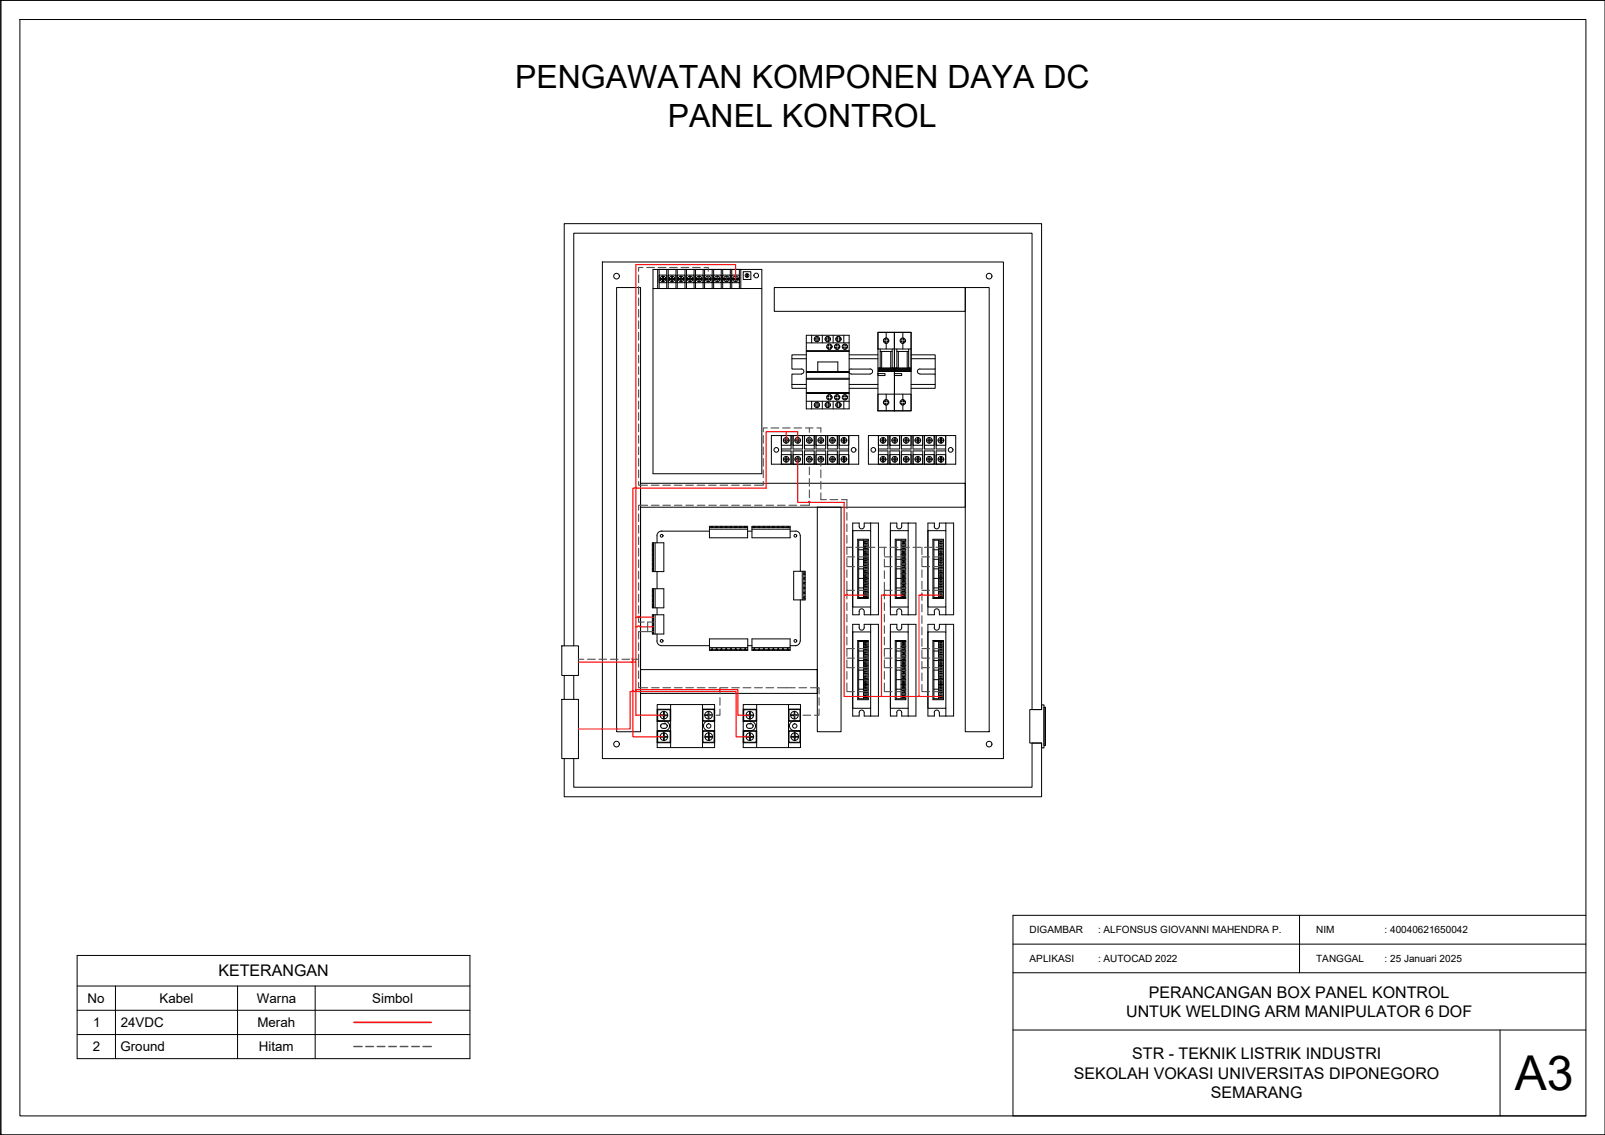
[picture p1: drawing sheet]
<svg xmlns="http://www.w3.org/2000/svg" width="420mm" height="297mm" viewBox="0 0 420 297" stroke-linecap="round" stroke-linejoin="round" font-family="sans-serif">
<!-- layer: 0 -->
<g fill="none" stroke="#000" stroke-width=".26">
<path d="M.2 .1h420v296.9h-420zM.2 .1v296.9M5.2 5.1h410v286.9h-410zM207.3 93.9h3.8M209.8 96.5a.66 .66 0 0 1 .6 .7 .66 .66 0 0 1-.6 .7M209.8 97.9h-2.5v3.7h3.8M211.1 92.9h-3.8v3.7h2.5M222.3 97.6l.5 .3M222.3 92.9h7.5M222.3 93.9h7.5M222.8 96.5l-.5 .3M222.8 96.6h5"/>
<path d="M222.8 97.9h5M227.8 96.5a.66 .66 0 0 1 .6 .7 .66 .66 0 0 1-.6 .7M238.5 92.9h6.3v3.7h-4M238.5 93.9h6.3M240.8 96.5a.66 .66 0 0 0-.6 .7 .66 .66 0 0 0 .6 .7M240.8 97.9h4v3.7h-6.3M244.8 96.6v1.3M201.9 114h22.9v7.5h-22.9zM204.6 114h2.5v2.5h-2.5zM204.6 119h2.5v2.5h-2.5zM204.6 118h2.5v3.5M204.6 114v7.5"/>
<path d="M205.1 115.1h.6M205.1 115.4h.6M205.7 114.5v1.5M205.7 119.5v1.5M206 114.5v1.5M206 119.5v1.5M206 115.1h.5M206 115.4h.5M207.1 114v3.5h-2.5M207.3 100.6h3.8M207.6 114h2.5v2.5h-2.5zM207.6 119h2.5v2.5h-2.5z"/>
<path d="M207.6 114v3.5h2.5v-3.5M208.1 115.1h.6M208.1 115.4h.6M208.7 114.5v1.5M208.7 119.5v1.5M209 115.1h.6M209 115.4h.6M209 114.5v1.5M209 119.5v1.5M210.6 114h2.5v2.5h-2.5zM210.6 119h2.5v2.5h-2.5zM210.6 114v3.5h2.5v-3.5"/>
<path d="M211.1 115.1h.7M211.1 115.4h.7M211.8 114.5v1.5M211.8 119.5v1.5M212 115.1h.6M212 115.4h.6M212 114.5v1.5M212 119.5v1.5M213.6 114h2.6v2.5h-2.6zM213.6 119h2.6v2.5h-2.6zM213.6 114v3.5h2.6v-3.5M214.2 115.1h.6"/>
<path d="M214.2 115.4h.6M214.8 114.5v1.5M214.8 119.5v1.5M215 115.1h.6M215 115.4h.6M215 114.5v1.5M215 119.5v1.5M216.7 114h2.5v2.5h-2.5zM216.7 119h2.5v2.5h-2.5zM216.7 114v3.5h2.5v-3.5M217.2 115.1h.6M217.2 115.4h.6"/>
<path d="M217.8 114.5v1.5M217.8 119.5v1.5M218.1 115.1h.6M218.1 115.4h.6M218.1 114.5v1.5M218.1 119.5v1.5M219.7 114h2.5v2.5h-2.5zM219.7 119h2.5v2.5h-2.5zM219.7 114v3.5h2.5M220.2 115.1h.6M220.2 115.4h.6M220.8 114.5v1.5"/>
<path d="M220.8 119.5v1.5M221.1 115.1h.6M221.1 115.4h.6M221.1 114.5v1.5M221.1 119.5v1.5M222.2 118h-2.5v3.5M222.2 114v7.5M222.3 100.6h7.5M222.3 101.6h7.5M227.3 114h22.9v7.5h-22.9zM230 114h2.5v2.5h-2.5zM230 119h2.5v2.5h-2.5z"/>
<path d="M230 118h2.5v3.5M230 114v7.5M230.5 115.1h.6M230.5 115.4h.6M231.1 114.5v1.5M231.1 119.5v1.5M231.3 115.1h.6M231.3 115.4h.6M231.3 114.5v1.5M231.3 119.5v1.5M232.5 114v3.5h-2.5M233 114h2.5v2.5h-2.5z"/>
<path d="M233 119h2.5v2.5h-2.5zM233 114v3.5h2.5v-3.5M233.5 115.1h.6M233.5 115.4h.6M234.1 114.5v1.5M234.1 119.5v1.5M234.4 115.1h.6M234.4 115.4h.6M234.4 114.5v1.5M234.4 119.5v1.5M236 114h2.5v2.5h-2.5zM236 119h2.5v2.5h-2.5z"/>
<path d="M236 114v3.5h2.5v-3.5M236.5 115.1h.6M236.5 115.4h.6M237.1 114.5v1.5M237.1 119.5v1.5M237.4 115.1h.6M237.4 115.4h.6M237.4 114.5v1.5M237.4 119.5v1.5M238.5 100.6h6.3M239 114h2.6v2.5h-2.6zM239 119h2.6v2.5h-2.6z"/>
<path d="M239 114v3.5h2.6v-3.5M239.5 115.1h.7M239.5 115.4h.7M240.2 114.5v1.5M240.2 119.5v1.5M240.4 115.1h.6M240.4 115.4h.6M240.4 114.5v1.5M240.4 119.5v1.5M242 114h2.6v2.5h-2.6zM242 119h2.6v2.5h-2.6zM242 114v3.5h2.6v-3.5"/>
<path d="M242.6 115.1h.6M242.6 115.4h.6M243.2 114.5v1.5M243.2 119.5v1.5M243.4 115.1h.7M243.4 115.4h.7M243.4 114.5v1.5M243.4 119.5v1.5M245.1 114h2.5v2.5h-2.5zM245.1 119h2.5v2.5h-2.5zM245.1 114v3.5h2.5M245.6 115.1h.6"/>
<path d="M245.6 115.4h.6M246.2 114.5v1.5M246.2 119.5v1.5M246.5 115.1h.6M246.5 115.4h.6M246.5 114.5v1.5M246.5 119.5v1.5M247.6 118h-2.5v3.5M247.6 114v7.5M167.7 132.7v42.5M173.2 139a1.29 1.29 0 0 0-1.2 1.2v1.9M173.2 139h12.5"/>
<path d="M185.7 137.7h10v3h-10zM185.7 138.1h10M185.7 138.5h10M186.1 137.7l.1 .4M186.3 138.1h.1M186.4 138.1h.1M186.6 137.7l-.1 .4M187.4 137.7v.4M187.5 138.1h.1M187.7 138.1h.1M187.8 137.7l-.1 .4M188.6 137.7l.1 .4"/>
<path d="M188.8 138.1h.1M189.1 137.7l-.1 .4M189.9 137.7v.4M190 138.1h.1M190.2 138.1h.1M190.3 137.7v.4M191.1 137.7l.1 .4M191.3 138.1h.1M191.6 137.7l-.1 .4M192.4 137.7v.4M192.5 138.1h.1M192.7 138.1h.1"/>
<path d="M192.8 137.7v.4M193.6 137.7l.1 .4M194.1 137.7l-.1 .4M194.9 137.7v.4M195 138.1h.1M195.2 138.1h.1M195.3 137.7v.4M195.7 139h1.2M196.9 138.1h9.9M196.9 137.7h9.9v3h-9.9zM196.9 138.5h9.9M197.2 137.7l.1 .4"/>
<path d="M197.4 138.1h.1M197.5 138.1h.1M197.7 137.7l-.1 .4M198.5 137.7v.4M198.6 138.1h.1M198.8 138.1h.1M198.9 137.7v.4M199.7 137.7l.1 .4M199.9 138.1h.1M200 138.1h.1M200.2 137.7v.4M201 137.7v.4"/>
<path d="M201.1 138.1h.1M201.4 137.7v.4M202.2 137.7l.1 .4M202.4 138.1h.1M202.5 138.1h.1M202.7 137.7l-.1 .4M203.5 137.7v.4M203.6 138.1h.1M203.9 137.7v.4M204.7 137.7l.1 .4M204.9 138.1h.1M205 138.1h.1"/>
<path d="M205.1 120.1h.6M205.1 120.3h.6M205.2 137.7l-.1 .4M206 120.1h.5M206 120.3h.5M206 137.7v.4M206.4 137.7v.4M206.8 139h1.5M207.6 121.5v-3.5h2.5v3.5M208.1 120.1h.6M208.1 120.3h.6M208.3 139a1.21 1.21 0 0 1 1.2 1.1"/>
<path d="M209 120.1h.6M209 120.3h.6M210.6 121.5v-3.5h2.5v3.5M211.1 120.1h.7M211.1 120.3h.7M212 120.1h.6M212 120.3h.6M213.6 121.5v-3.5h2.6v3.5M214.2 120.1h.6M214.2 120.3h.6M215 120.1h.6M215 120.3h.6"/>
<path d="M216.7 121.5v-3.5h2.5v3.5M217.2 120.1h.6M217.2 120.3h.6M218.1 120.1h.6M218.1 120.3h.6M220.2 120.1h.6M220.2 120.3h.6M221.1 120.1h.6M221.1 120.3h.6M230.5 120.1h.6M230.5 120.3h.6M231.3 120.1h.6"/>
<path d="M231.3 120.3h.6M233 121.5v-3.5h2.5v3.5M233.5 120.1h.6M233.5 120.3h.6M234.4 120.1h.6M234.4 120.3h.6M236 121.5v-3.5h2.5v3.5M236.5 120.1h.6M236.5 120.3h.6M237.4 120.1h.6M237.4 120.3h.6M239 121.5v-3.5h2.6v3.5"/>
<path d="M239.5 120.1h.7M239.5 120.3h.7M240.4 120.1h.6M240.4 120.3h.6M242 121.5v-3.5h2.6v3.5M242.6 120.1h.6M242.6 120.3h.6M243.4 120.1h.7M243.4 120.3h.7M245.6 120.1h.6M245.6 120.3h.6M246.5 120.1h.6"/>
<path d="M246.5 120.3h.6M170.8 142.5h.3M170.8 142.1h3v7.5h-3zM170.8 147.5h.3M170.8 143.7l.3 .1M170.8 145h.3M170.8 148.7l.3 .1M170.8 146.2l.3 .1M170.8 154.1h3v5h-3zM170.8 154.5h.3M170.8 155.7l.3 .1M170.8 157h.3"/>
<path d="M170.8 158.2l.3 .1M171.1 149h.1M171.1 148.9h.1M171.1 142.8h.1M171.1 142.6h.1M171.1 147.8h.1M171.1 147.6h.1M171.1 146.4h.1M171.1 146.5h.1M171.1 144h.1M171.1 143.9h.1M171.1 145.1h.1"/>
<path d="M171.1 145.3h.1M171.1 156h.1M171.1 155.9h.1M171.1 158.5h.1M171.1 158.4h.1M171.1 157.3h.1M171.1 146.6l-.3 .1M171.1 142.9h-.3M171.1 144.1l-.3 .1M171.1 147.9h-.3M171.1 145.4h-.3M171.1 142.1v7.5"/>
<path d="M171.1 154.1v5M171.1 149.1l-.3 .1M171.1 154.9h-.3M171.1 156.2h-.3M171.1 158.7h-.3M171.1 157.4h-.3M171.5 142.1v7.5M171.5 154.1v5M172 149.6v4.5M172 159.1v1.8M207.8 149.5h3v7.5h-3zM209.5 157v10.7a1.25 1.25 0 0 1-1.2 1.3"/>
<path d="M209.5 140.2v9.3M210 149.5v7.5M210.4 149.5v7.5M210.4 150.3l.4 .1M210.4 152.8l.4 .1M210.4 156.6h.4M210.4 154.1h.4M210.4 151.6h.4M210.4 155.3h.4M210.4 153.8v.2M210.4 150.1v.1M210.4 151.3v.2"/>
<path d="M210.4 152.6v.1M210.4 155.1v.1M210.4 156.3v.1M210.8 151.2h-.4M210.8 153.7h-.4M210.8 154.9l-.4 .1M210.8 152.4l-.4 .1M210.8 156.2h-.4M210.8 149.9l-.4 .1M147.1 169h4.3v7.8h-4.3zM170.8 160.9h3v5h-3zM170.8 165.1h.3"/>
<path d="M170.8 162.5l.3 .1M170.8 161.3l.3 .1M170.8 163.8l.3 .1M171.1 161.6h.1M171.1 161.5h.1M171.1 165.3h.1M171.1 165.2h.1M171.1 164.1h.1M171.1 164h.1M171.1 162.7h.1M171.1 162.8h.1M171.1 160.9v5"/>
<path d="M171.1 164.2l-.3 .1M171.1 161.7l-.3 .1M171.1 165.5h-.3M171.1 163h-.3M171.5 160.9v5M172 165.9v1.8a1.25 1.25 0 0 0 1.2 1.3h12.5M185.7 167.2h10v3h-10zM185.7 169.9h10M185.7 169.5h10M186.2 169.9l-.1 .3M186.4 169.9h.1M186.5 169.9l.1 .3"/>
<path d="M187.4 169.9v.3M187.5 169.9h.1M187.7 169.9h.1M187.8 169.9v.3M188.7 169.9l-.1 .3M188.8 169.9h.1M188.9 169.9h.1M189 169.9l.1 .3M189.9 169.9v.3M190 169.9h.1M190.2 169.9h.1M190.3 169.9v.3"/>
<path d="M191.2 169.9l-.1 .3M191.3 169.9h.1M191.4 169.9h.1M191.5 169.9l.1 .3M192.4 169.9v.3M192.5 169.9h.1M192.7 169.9h.1M192.8 169.9v.3M193.7 169.9l-.1 .3M193.8 169.9h.1M193.9 169.9h.1M194 169.9l.1 .3"/>
<path d="M194.9 169.9v.3M195 169.9h.1M195.2 169.9h.1M195.3 169.9v.3M195.7 169h1.2M196.9 169.9h9.9M196.9 169.5h9.9M196.9 167.2h9.9v3h-9.9zM197.3 169.9l-.1 .3M197.4 169.9h.1M197.5 169.9h.1M197.7 169.9v.3"/>
<path d="M198.5 169.9v.3M198.8 169.9h.1M198.9 169.9v.3M199.8 169.9l-.1 .3M199.9 169.9h.1M200 169.9h.1M200.2 169.9v.3M201 169.9v.3M201.2 169.9h.1M201.3 169.9h.1M201.4 169.9v.3M202.3 169.9l-.1 .3"/>
<path d="M202.4 169.9h.1M202.5 169.9h.1M202.6 169.9l.1 .3M203.5 169.9v.3M203.7 169.9h.1M203.8 169.9h.1M203.9 169.9l.1 .3M204.8 169.9l-.1 .3M204.9 169.9h.1M205 169.9h.1M205.1 169.9l.1 .3M206 169.9v.3"/>
<path d="M206.2 169.9h.1M206.3 169.9h.1M206.4 169.9l.1 .3M206.8 169h1.6M147.1 183h4.3v15.5h-4.3zM269.6 185.7h3.1v-1.2h.6v11.2h-.6v-1.2h-3.1zM270.2 185.7h2.5M270.2 194.5h2.5M273.3 185.1h.4v10h-.4zM340.2 239.6v15M415.2 239.6h-150v52.4h150M20.2 250h102.8v27.1h-102.8z"/>
<path d="M20.2 258h102.8M30.2 258v19.1M62.2 258v19.1M82.5 258v19.1M265.2 247.1h150M265.2 254.6h150M20.2 264.4h102.8M20.2 270.7h102.8M265.2 269.6h150M392.7 269.6v22.4M.2 297h.1M.2 297h420"/>
<circle cx="161.4" cy="72.3" r=".74"/>
<circle cx="258.9" cy="72.3" r=".74"/>
<circle cx="203.2" cy="117.7" r=".61"/>
<circle cx="205.8" cy="115.2" r=".74"/>
<circle cx="208.8" cy="115.2" r=".74"/>
<circle cx="211.9" cy="115.2" r=".74"/>
<circle cx="214.9" cy="115.2" r=".74"/>
<circle cx="217.9" cy="115.2" r=".74"/>
<circle cx="220.9" cy="115.2" r=".74"/>
<circle cx="223.5" cy="117.7" r=".61"/>
<circle cx="228.6" cy="117.7" r=".61"/>
<circle cx="231.2" cy="115.2" r=".74"/>
<circle cx="234.2" cy="115.2" r=".74"/>
<circle cx="237.2" cy="115.2" r=".74"/>
<circle cx="240.3" cy="115.2" r=".74"/>
<circle cx="243.3" cy="115.2" r=".74"/>
<circle cx="246.3" cy="115.2" r=".74"/>
<circle cx="248.9" cy="117.7" r=".61"/>
<circle cx="205.8" cy="120.2" r=".74"/>
<circle cx="208.8" cy="120.2" r=".74"/>
<circle cx="211.9" cy="120.2" r=".74"/>
<circle cx="214.9" cy="120.2" r=".74"/>
<circle cx="217.9" cy="120.2" r=".74"/>
<circle cx="220.9" cy="120.2" r=".74"/>
<circle cx="231.2" cy="120.2" r=".74"/>
<circle cx="234.2" cy="120.2" r=".74"/>
<circle cx="237.2" cy="120.2" r=".74"/>
<circle cx="240.3" cy="120.2" r=".74"/>
<circle cx="243.3" cy="120.2" r=".74"/>
<circle cx="246.3" cy="120.2" r=".74"/>
<circle cx="173.2" cy="140.2" r=".36"/>
<circle cx="208.2" cy="140.2" r=".36"/>
<circle cx="173.2" cy="167.7" r=".36"/>
<circle cx="208.2" cy="167.7" r=".36"/>
<circle cx="161.4" cy="194.7" r=".74"/>
<circle cx="258.9" cy="194.7" r=".74"/>
</g>
<!-- layer: 24V -->
<path d="M92.6 267.6h20.3" fill="none" stroke="#f00" stroke-width=".38"/>
<!-- layer: Negatif -->
<path d="M92.6 273.9h2.2M95.8 273.9h1.9M98.8 273.9h2M101.8 273.9h2M104.8 273.9h2M107.8 273.9h2M110.7 273.9h2.2" fill="none" stroke="#545454" stroke-width=".38"/>
<!-- layer: MCB -->
<g fill="none" stroke="#000" stroke-width=".26">
<path d="M229.8 87h4.3v4.3h-4.3zM229.8 97.8h1.9v.5h-1.9zM229.8 87h8.7v20.5h-8.7zM229.8 97.2h8.7M229.8 96.3h8.7M230 96.8h4M230 96.6h4M230 96.9h4M230.1 97.1h3.8M230.1 96.5h3.8M230.4 96.3a.49 .49 0 0 0-.5 .4 .49 .49 0 0 0 .5 .5M230.4 91.3v5"/>
<path d="M230.4 92h3.2M230.8 92v4.3M231.3 89.4h.5v.5M231.8 88.5v.5h-.5M232 87v1.5M232 89.9v1.4M232.2 88.5v.5h.5M232.7 89.4h-.5v.5M233.2 92v4.3M233.5 96.3a.49 .49 0 0 1 .5 .4 .49 .49 0 0 1-.5 .5M233.6 91.3v5M234.1 87h4.4v4.3h-4.4z"/>
<path d="M234.1 97.8h2v.5h-2zM234.1 87v20.5M234.3 96.8h4M234.4 96.6h3.9M234.4 96.9h3.9M234.4 97.1h3.9M234.4 96.5h3.9M234.8 91.3v5a.49 .49 0 0 0-.5 .4 .49 .49 0 0 0 .5 .5M234.8 92h3.1M235.2 92v4.3M235.7 89.4h.4v.5M236.1 88.5v.5h-.4"/>
<path d="M236.3 87v1.5M236.3 89.9v1.4M236.5 88.5v.5h.5M237 89.4h-.5v.5M237.5 92v4.3M237.8 96.3a.49 .49 0 0 1 .5 .4 .49 .49 0 0 1-.5 .5M237.9 91.3v5M229.8 103.2h4.3v4.3h-4.3zM231.3 105.5h.5v.5M231.8 104.6v.5h-.5M232 103.2v1.4M232 106v1.5"/>
<path d="M232.2 104.6v.5h.5M232.7 105.5h-.5v.5M234.1 103.2h4.4v4.3h-4.4zM235.7 105.5h.4v.5M236.1 104.6v.5h-.4M236.3 103.2v1.4M236.3 106v1.5M236.5 104.6v.5h.5M237 105.5h-.5v.5"/>
<circle cx="232" cy="89.2" r=".7"/>
<circle cx="236.3" cy="89.2" r=".7"/>
<circle cx="232" cy="105.3" r=".7"/>
<circle cx="236.3" cy="105.3" r=".7"/>
</g>
<!-- layer: TB6600 -->
<g fill="none" stroke="#000" stroke-width=".26">
<path d="M223.2 138.9h4.7v20h-4.7zM223.2 136.9h1.7v.9a.66 .66 0 0 0 .7 .6 .66 .66 0 0 0 .6-.6v-.9h3.8v24h-3.8v-.9a.66 .66 0 0 0-.6-.7 .66 .66 0 0 0-.7 .7v.9h-1.7zM227.9 136.9v2M233.1 138.9h4.6v20h-4.6zM233.1 136.9h1.7v.9a.64 .64 0 0 0 .6 .6 .64 .64 0 0 0 .7-.6v-.9h3.7v24h-3.7v-.9a.66 .66 0 0 0-.7-.7 .66 .66 0 0 0-.7 .7l.1 .9h-1.7zM237.7 136.9v2M242.9 138.9h4.7v20h-4.7zM244.6 137.8a.66 .66 0 0 0 .6 .6 .66 .66 0 0 0 .7-.6M244.6 137.8v-.9h-1.7v24h1.7v-.9M245.9 137.8v-.9h3.7v24h-3.7v-.9M247.6 136.9v2M224.5 141.1h2.8v15.5h-2.8z"/>
<path d="M224.8 143.9h2.5M224.8 146.4h2.5M224.8 148.9h2.5M224.8 151.4h2.5M224.8 153.9h2.5M226.1 142.6h1.2M226.1 145.1h1.2M226.1 147.6h1.2M226.1 150.1h1.2M226.1 152.6h1.2M226.1 155.1h1.2M226.1 141.4v15"/>
<path d="M226.4 147.9h.6v.7h-.6zM226.4 141.7h.6v.6h-.6zM226.4 142.9h.6v.7h-.6zM226.4 144.2h.6v.6h-.6zM226.4 145.4h.6v.7h-.6zM226.4 146.7h.6v.6h-.6zM226.4 149.2h.6v.6h-.6zM226.4 150.4h.6v.7h-.6zM226.4 151.7h.6v.6h-.6zM226.4 152.9h.6v.7h-.6zM226.4 154.2h.6v.6h-.6zM226.4 155.4h.6v.7h-.6z"/>
<path d="M226.4 141.8h.3v.5M226.4 143h.3v.5h-.3M226.4 145.5h.3v.5h-.3M226.4 148h.3v.5h-.3M226.4 149.3h.3v.5h-.3M226.4 150.5h.3v.5h-.3M226.4 151.8h.3v.5M226.4 153h.3v.5h-.3M226.4 154.2h.3v.6h-.3M226.4 155.5h.3v.5h-.3M226.7 144.3v.5h-.3M226.7 146.8v.5h-.3"/>
<path d="M227.3 141.4h-2.5v15h2.5M227.9 158.9v2M234.4 141.1h2.7v15.5h-2.7zM234.6 143.9h2.5M234.6 146.4h2.5M234.6 148.9h2.5M234.6 151.4h2.5M234.6 153.9h2.5M235.9 142.6h1.2M235.9 145.1h1.2M235.9 147.6h1.2M235.9 150.1h1.2"/>
<path d="M235.9 152.6h1.2M235.9 155.1h1.2M235.9 141.4v15M236.2 147.9h.6v.7h-.6zM236.2 146.8l.6-.1v.6h-.6zM236.2 145.4h.6v.7h-.6zM236.2 144.3l.6-.1v.6h-.6zM236.2 142.9h.6v.7h-.6zM236.2 141.7h.6v.6h-.6zM236.2 141.8h.3v.5M236.2 143h.3v.5h-.3M236.2 145.5h.3v.5h-.3"/>
<path d="M236.2 148h.3v.5h-.3M236.2 155.4h.6v.7h-.6zM236.2 154.2h.6v.6h-.6zM236.2 152.9h.6v.7h-.6zM236.2 151.7h.6v.6h-.6zM236.2 150.4h.6v.7h-.6zM236.2 149.2h.6v.6h-.6zM236.2 149.3h.3v.5h-.3M236.2 150.5h.3v.5h-.3M236.2 151.8h.3v.5M236.2 153h.3v.5h-.3M236.2 154.2h.3v.6h-.3"/>
<path d="M236.2 155.5h.3v.5h-.3M236.5 144.3v.5h-.3M236.5 146.8v.5h-.3M237.1 141.4h-2.5v15h2.5M237.7 158.9v2M244.2 141.1h2.8v15.5h-2.8zM244.5 143.9h2.5M244.5 146.4h2.5M244.5 148.9h2.5M244.5 151.4h2.5M244.5 153.9h2.5M244.6 160a.66 .66 0 0 1 .6-.7 .66 .66 0 0 1 .7 .7"/>
<path d="M245.7 142.6h1.3M245.7 145.1h1.3M245.7 147.6h1.3M245.7 150.1h1.3M245.7 152.6h1.3M245.7 155.1h1.3M245.7 141.4v15M246 147.9h.6v.7h-.6zM246 146.8l.6-.1v.6h-.6zM246 145.4h.6v.7h-.6zM246 144.3l.6-.1v.6h-.6zM246 142.9h.6v.7h-.6z"/>
<path d="M246 141.7h.6v.6h-.6zM246 141.8h.3v.5M246 143h.3v.5h-.3M246 145.5h.3v.5h-.3M246 148h.3v.5h-.3M246 155.4h.6v.7h-.6zM246 154.2h.6v.6h-.6zM246 152.9h.6v.7h-.6zM246 151.7h.6v.6h-.6zM246 150.4h.6v.7h-.6zM246 149.2h.6v.6h-.6zM246 149.3h.3v.5h-.3"/>
<path d="M246 150.5h.3v.5h-.3M246 151.8h.3v.5M246 153h.3v.5h-.3M246 154.2h.3v.6h-.3M246 155.5h.3v.5h-.3M246.3 144.3v.5h-.3M246.3 146.8v.5h-.3M247 141.4h-2.5v15h2.5M247.6 158.9v2M223.2 165.4h4.7v20h-4.7zM224.5 167.6h2.8v15.5h-2.8zM224.8 170.4h2.5"/>
<path d="M224.8 172.9h2.5M224.8 175.4h2.5M224.8 177.9h2.5M226.1 167.9v15M226.1 169.1h1.2M226.1 171.6h1.2M226.1 174.1h1.2M226.1 176.6h1.2M226.1 179.1h1.2M226.4 168.2h.6v.6h-.6zM226.4 169.4h.6v.7h-.6zM226.4 170.7h.6v.6h-.6z"/>
<path d="M226.4 171.9h.6v.7h-.6zM226.4 173.2h.6v.6h-.6zM226.4 174.4h.6v.7h-.6zM226.4 175.7h.6v.6h-.6zM226.4 176.9h.6v.7h-.6zM226.4 178.2h.6v.6h-.6zM226.4 179.4h.6v.7h-.6zM226.4 168.3h.3v.5M226.4 169.5h.3v.5h-.3M226.4 170.8h.3v.5h-.3M226.4 172h.3v.5h-.3M226.4 174.5h.3v.5h-.3"/>
<path d="M226.4 175.8h.3v.5h-.3M226.4 177h.3v.5h-.3M226.4 178.3h.3v.5h-.3M226.4 179.5h.3v.5h-.3M226.7 173.3v.5h-.3M227.3 167.9h-2.5v15h2.5M227.9 163.4v2M233.1 165.4h4.6v20h-4.6zM234.4 167.6h2.7v15.5h-2.7zM234.6 170.4h2.5M234.6 172.9h2.5M234.6 175.4h2.5"/>
<path d="M234.6 177.9h2.5M235.9 167.9v15M235.9 169.1h1.2M235.9 171.6h1.2M235.9 174.1h1.2M235.9 176.6h1.2M235.9 179.1h1.2M236.2 168.2h.6v.6h-.6zM236.2 169.4h.6v.7h-.6zM236.2 170.7h.6v.6h-.6zM236.2 171.9h.6v.7h-.6zM236.2 173.2h.6v.6h-.6z"/>
<path d="M236.2 174.4h.6v.7h-.6zM236.2 175.7h.6v.6h-.6zM236.2 176.9h.6v.7h-.6zM236.2 178.2h.6v.6h-.6zM236.2 179.4h.6v.7h-.6zM236.2 168.3h.3v.5M236.2 169.5h.3v.5h-.3M236.2 170.8h.3v.5h-.3M236.2 172h.3v.5h-.3M236.2 174.5h.3v.5h-.3M236.2 175.8h.3v.5h-.3M236.2 177h.3v.5h-.3"/>
<path d="M236.2 178.3h.3v.5h-.3M236.2 179.5h.3v.5h-.3M236.5 173.3v.5h-.3M237.1 167.9h-2.5v15h2.5M237.7 163.4v2M242.9 165.4h4.7v20h-4.7zM244.2 167.6h2.8v15.5h-2.8zM244.5 170.4h2.5M244.5 172.9h2.5M244.5 175.4h2.5M244.5 177.9h2.5M244.6 164.3a.66 .66 0 0 0 .6 .6 .66 .66 0 0 0 .7-.6"/>
<path d="M244.6 164.3v-.9h-1.7v24h1.7v-.9M245.7 167.9v15M245.7 169.1h1.3M245.7 171.6h1.3M245.7 174.1h1.3M245.7 176.6h1.3M245.7 179.1h1.3M245.9 164.3v-.9h3.7v24h-3.7v-.9M246 168.2h.6v.6h-.6zM246 169.4h.6v.7h-.6zM246 170.7h.6v.6h-.6zM246 171.9h.6v.7h-.6z"/>
<path d="M246 173.2h.6v.6h-.6zM246 174.4h.6v.7h-.6zM246 175.7h.6v.6h-.6zM246 176.9h.6v.7h-.6zM246 178.2h.6v.6h-.6zM246 179.4h.6v.7h-.6zM246 168.3h.3v.5M246 169.5h.3v.5h-.3M246 170.8h.3v.5h-.3M246 172h.3v.5h-.3M246 174.5h.3v.5h-.3M246 175.8h.3v.5h-.3"/>
<path d="M246 177h.3v.5h-.3M246 178.3h.3v.5h-.3M246 179.5h.3v.5h-.3M246.3 173.3v.5h-.3M247 167.9h-2.5v15h2.5M247.6 163.4v2M224.8 180.4h2.5M224.9 186.5a.66 .66 0 0 1 .7-.7 .66 .66 0 0 1 .6 .7M224.9 186.5v.9h-1.7v-24h1.7v.9a.66 .66 0 0 0 .7 .6 .66 .66 0 0 0 .6-.6v-.9h3.8v24h-3.8v-.9M226.1 181.6h1.2M226.4 180.7h.6v.6h-.6zM226.4 181.9h.6v.7h-.6z"/>
<path d="M226.4 180.7h.3v.6M226.4 182h.3v.5h-.3M227.9 185.4v2M234.6 180.4h2.5M234.7 186.5a.66 .66 0 0 1 .7-.7 .66 .66 0 0 1 .7 .7M234.8 186.5v.9h-1.7v-24h1.7l-.1 .9a.66 .66 0 0 0 .7 .6 .66 .66 0 0 0 .7-.6v-.9h3.7v24h-3.7v-.9M235.9 181.6h1.2M236.2 180.7h.6v.6h-.6zM236.2 181.9h.6v.7h-.6zM236.2 180.7h.3v.6M236.2 182h.3v.5h-.3M237.7 185.4v2"/>
<path d="M244.5 180.4h2.5M244.6 186.5a.66 .66 0 0 1 .6-.7 .66 .66 0 0 1 .7 .7M245.7 181.6h1.3M246 180.7h.6v.6h-.6zM246 181.9h.6v.7h-.6zM246 180.7h.3v.6M246 182h.3v.5h-.3M247.6 185.4v2"/>
</g>
<!-- layer: PSU -->
<g fill="none" stroke="#000" stroke-width=".26">
<path d="M170.9 70.5h28.5v53.5h-28.5zM170.9 75.5h28.5M172.2 70.5v5M172.6 72h1.9v2h-1.9zM172.6 70.5v5M172.8 73.1h.6v.6M173.4 72.2v.7h-.6M173.7 72.2v.7h.6M174.3 73.1h-.6v.6M174.5 70.5v5M174.9 72h2.1v2h-2.1zM174.9 70.5v5"/>
<path d="M175.2 73.1h.6v.6M175.8 72.2v.7h-.6M176.1 72.2v.7h.6M176.7 73.1h-.6v.6M177 70.5v5M177.3 72h2v2h-2zM177.3 70.5v5M177.6 73.1h.6v.6M178.2 72.2v.7h-.6M178.4 72.2v.7h.7M179.1 73.1h-.7v.6M179.3 70.5v5"/>
<path d="M179.7 72h2v2h-2zM179.7 70.5v5M180 73.1h.6v.6M180.6 72.2v.7h-.6M180.8 72.2v.7h.6M181.4 73.1h-.6v.6M181.7 70.5v5M182.1 72h2v2h-2zM182.1 70.5v5M182.3 73.1h.6v.6M182.9 72.2v.7h-.6M183.2 72.2v.7h.6"/>
<path d="M183.8 73.1h-.6v.6M184.1 70.5v5M184.4 72h2v2h-2zM184.4 70.5v5M184.7 73.1h.6v.6M185.3 72.2v.7h-.6M185.5 72.2v.7h.7M186.2 73.1h-.7v.6M186.4 70.5v5M186.8 72h2v2h-2zM186.8 70.5v5M187.1 73.1h.6v.6"/>
<path d="M187.7 72.2v.7h-.6M187.9 72.2v.7h.7M188.6 73.1h-.7v.6M188.8 70.5v5M189.2 72h2v2h-2zM189.2 70.5v5M189.4 73.1h.7v.6M190.1 72.2v.7h-.7M190.3 72.2v.7h.6M190.9 73.1h-.6v.6M191.2 70.5v5M191.6 72h1.9v2h-1.9z"/>
<path d="M191.6 70.5v5M191.8 73.1h.6v.6M192.4 72.2v.7h-.6M192.7 72.2v.7h.6M193.3 73.1h-.6v.6M193.5 70.5v5M193.9 70.5v5M194.6 71.1h2v2h-2zM195.4 71.6l-.3 .5 .3 .5M195.5 71.7v.9M195.7 71.6l.3 .5-.3 .5v-.9"/>
<circle cx="173.5" cy="73" r=".74"/>
<circle cx="175.9" cy="73" r=".74"/>
<circle cx="178.3" cy="73" r=".74"/>
<circle cx="180.7" cy="73" r=".74"/>
<circle cx="183" cy="73" r=".74"/>
<circle cx="185.4" cy="73" r=".74"/>
<circle cx="187.8" cy="73" r=".74"/>
<circle cx="190.2" cy="73" r=".74"/>
<circle cx="192.6" cy="73" r=".74"/>
<circle cx="198" cy="72.1" r=".61"/>
</g>
<!-- layer: Kontaktor -->
<g fill="none" stroke="#000" stroke-width=".26">
<path d="M211.1 87.7h11.2v19.3h-11.2zM211.1 89.7h11.2M211.1 91.8h11.2M211.1 92h11.2M211.1 99.3h11.2M211.1 99h11.2M211.1 97.2h11.2M211.1 97.5h11.2M211.1 97.4h11.2M212.5 87.7v2M213.2 88.9h.5v.5M213.7 88.1v.4h-.5"/>
<path d="M214.1 97.2v-2.5h5.2v2.5M214.1 88.1v.4h.4M214.5 88.9h-.4v.5M215.3 87.7v2M216 88.9h.5v.5M216.5 91h.4v.4M216.5 88.1v.4h-.5M216.9 88.1v.4h.4M216.9 90.1v.4h-.4M217.3 88.9h-.4v.5M217.3 90.1v.4h.5M217.8 91h-.5v.4"/>
<path d="M218.1 87.7v2M218.5 91h.4v.4M218.8 88.9h.5v.5M218.9 90.1v.4h-.4M219.3 88.1v.4h-.5M219.4 90.1v.4h.4M219.7 88.1v.4h.5M219.8 91h-.4v.4M220.2 88.9h-.5v.5M220.5 91h.5v.4M220.9 87.7v2M221 90.1v.4h-.5"/>
<path d="M221.4 90.1v.4h.5M221.9 91h-.5v.4M211.1 105h11.2M211.1 103h11.2M211.1 102.7h11.2M212.5 105v2M213.2 106.2h.5v.5M213.7 105.3v.5h-.5M214.1 105.3v.5h.4M214.5 106.2h-.4v.5M215.3 105v2M216 106.2h.5v.5"/>
<path d="M216.5 104.2h.4v.5M216.5 105.3v.5h-.5M216.9 105.3v.5h.4M216.9 103.3v.5h-.4M217.3 106.2h-.4v.5M217.3 103.3v.5h.5M217.8 104.2h-.5v.5M218.1 105v2M218.5 104.2h.4v.5M218.8 106.2h.5v.5M218.9 103.3v.5h-.4M219.3 105.3v.5h-.5"/>
<path d="M219.4 103.3v.5h.4M219.7 105.3v.5h.5M219.8 104.2h-.4v.5M220.2 106.2h-.5v.5M220.5 104.2h.5v.5M220.9 105v2M221 103.3v.5h-.5M221.4 103.3v.5h.5M221.9 104.2h-.5v.5"/>
<circle cx="213.8" cy="88.7" r=".7"/>
<circle cx="216.7" cy="88.7" r=".7"/>
<circle cx="217.1" cy="90.7" r=".7"/>
<circle cx="219.1" cy="90.7" r=".7"/>
<circle cx="219.5" cy="88.7" r=".7"/>
<circle cx="221.2" cy="90.7" r=".7"/>
<circle cx="213.8" cy="106" r=".7"/>
<circle cx="216.7" cy="106" r=".7"/>
<circle cx="217.1" cy="104" r=".7"/>
<circle cx="219.1" cy="104" r=".7"/>
<circle cx="219.5" cy="106" r=".7"/>
<circle cx="221.2" cy="104" r=".7"/>
</g>
<!-- layer: Box Panel -->
<path d="M157.7 68.6h105v129.9h-105zM147.7 169v-110.5h125v127.2M147.7 176.8v6.2M150.2 169v-108h120v124.7M150.2 176.8v6.2M270.2 194.5v11.5h-120v-7.5M272.7 194.5v14h-125v-10" fill="none" stroke="#000" stroke-width=".26"/>
<!-- layer: Cable Duct -->
<path d="M161.4 75.3h6.3v116.2h-6.3zM202.7 75.3h50v6.2h-50zM252.7 75.3h6.3v116.2h-6.3zM167.7 126.5h85v6.2h-85zM214 132.7h6.2v58.8h-6.2zM167.7 175.2h46.3v6.3h-46.3z" fill="none" stroke="#000" stroke-width=".26"/>
<!-- layer: SSR DC -->
<g fill="none" stroke="#000" stroke-width=".26">
<path d="M172 184.4h15.1v11.3h-15.1zM172 188.8h2.1a1.25 1.25 0 0 1 1.2 1.2 1.25 1.25 0 0 1-1.2 1.2h-2.1M172 185.6h3.6v3.2h-3.6zM172 191.2h3.6v3.2h-3.6zM172.2 185.7h3.2v2.9h-3.2zM172.2 191.4h3.2v2.9h-3.2zM172.8 192.9h.9v.9M172.8 187.3h.9v.9M173 190h.1M173.1 189.6l1-.2a.59 .59 0 0 1 .6 .6 .59 .59 0 0 1-.6 .6l-1-.2-.2-.4zM173.7 191.8v.9h-.9M173.7 186.2v.9h-.9"/>
<path d="M173.9 191.8v.9h.9M173.9 186.2v.9h.9M174.1 189.4h.1M174.7 190h.1M174.8 192.9h-.9v.9M174.8 187.3h-.9v.9M175.3 190h.1M175.6 184.4v11.3M183.9 191.2h3.2v3.2h-3.2zM183.9 185.6h3.2v3.2h-3.2zM183.9 184.4v11.3M184 191.4h2.9v2.9h-2.9z"/>
<path d="M184 185.7h2.9v2.9h-2.9zM184.2 190a1.25 1.25 0 0 0 1.2 1.2h1.7M184.2 190h.1M184.5 187.3h.9v.9M184.6 192.9h.9v.9M185.4 186.2v.9h-.9M185.4 188.7a1.25 1.25 0 0 0-1.2 1.3M185.4 188.8h1.7M185.5 191.8v.9h-.9M185.6 186.2v.9h.9M185.7 191.8v.9h.9M186.5 187.3h-.9v.9"/>
<path d="M186.6 192.9h-.9v.9M194.6 184.4h15v11.3h-15zM194.6 188.8h1.9a1.25 1.25 0 0 1 1.3 1.2 1.25 1.25 0 0 1-1.3 1.2h-1.9M194.6 185.6h3.5v3.2h-3.5zM194.6 191.2h3.5v3.2h-3.5zM194.7 185.7h3.3v2.9h-3.3zM194.7 191.4h3.3v2.9h-3.3zM195.3 192.9h.9v.9M195.3 187.3h.9v.9M195.5 190h.1M196 189.4a.61 .61 0 0 0-.6 .6 .61 .61 0 0 0 .6 .6M196 189.4h.6"/>
<path d="M196.2 191.8v.9h-.9M196.2 186.2v.9h-.9M196.4 191.8v.9h.9M196.4 186.2v.9h.9M196.5 189.4a.61 .61 0 0 1 .6 .6 .61 .61 0 0 1-.6 .6h-.5M196.6 189.4h.1M197.1 190h.1M197.3 192.9h-.9v.9M197.3 187.3h-.9v.9M197.8 190h.1M198.1 184.4v11.3M206.4 191.2h3.2v3.2h-3.2z"/>
<path d="M206.4 185.6h3.2v3.2h-3.2zM206.4 184.4v11.3M206.5 191.4h2.9v2.9h-2.9zM206.5 185.7h2.9v2.9h-2.9zM206.7 190h.1M206.7 190a1.25 1.25 0 0 0 1.2 1.2h1.7M207 187.3h.9v.9M207.1 192.9h.8v.9M207.9 186.2v.9h-.9M207.9 188.7a1.25 1.25 0 0 0-1.2 1.3M207.9 188.8h1.7M207.9 191.8v.9h-.8"/>
<path d="M208.1 186.2v.9h.9M208.2 191.8v.9h.8M209 187.3h-.9v.9M209 192.9h-.8v.9"/>
<circle cx="173.8" cy="192.8" r=".99"/>
<circle cx="173.8" cy="187.2" r=".99"/>
<circle cx="185.5" cy="187.2" r=".99"/>
<circle cx="185.5" cy="192.8" r=".99"/>
<circle cx="185.5" cy="190" r=".57"/>
<circle cx="196.3" cy="192.8" r=".99"/>
<circle cx="196.3" cy="187.2" r=".99"/>
<circle cx="208" cy="187.2" r=".99"/>
<circle cx="208" cy="192.8" r=".99"/>
<circle cx="208" cy="190" r=".57"/>
</g>
<!-- layer: Negatif -->
<g fill="none" stroke="#545454" stroke-width=".3">
<path d="M167.2 72v2M167.2 75v2M167.2 78v2M168.3 70h-1.1v1M169.3 70h2M172.3 70h2M175.3 70h2M178.3 70h2M181.3 70h2M184.3 70h1.1v1M185.4 72v1M167.2 81v2"/>
<path d="M167.2 84v2M167.2 87v2M167.2 90v2M167.2 93v2M167.2 96v2M167.2 99v2M167.2 102v2M167.2 105v2M167.2 108v2M167.2 111v2M167.2 114v2M167.2 117v2"/>
<path d="M199.8 114v2M199.8 117v2M200.9 112h-1.1v1M201.8 112h2.1M204.9 112h1.9M207.9 112h1.9M210.9 112h2M211.9 112v1.1M211.9 114.1v1.2M213.9 112h1v1.1M214.9 114.1v1.2M167.2 126v1h2.3"/>
<path d="M167.2 120v2M167.2 123v2M167.2 134.5v2M167.2 137.5v2M169.5 132.2h-2.3v1.3M170.5 127h2M170.5 132.2h2.1M173.5 127h2M173.5 132.2h2M176.5 127h2M176.5 132.2h2M179.5 127h2"/>
<path d="M179.5 132.2h2M182.5 127h2M182.5 132.2h2M185.5 127h2M185.5 132.2h2M188.5 127h2M188.5 132.2h2M191.5 127h2M191.5 132.2h2M194.5 127h2M194.5 132.2h2M197.5 132.2h2"/>
<path d="M199.8 126v1h-2.3M199.8 120v2M199.8 123v2M200.5 132.2h2M203.5 132.2h2M206.5 132.2h2M211.9 120.2v1M211.9 122.2v2M211.9 125.3v1.9M211.9 128.2v2M211.9 131.2v1h-2.4M214.9 120.2v1.8"/>
<path d="M214.9 123v2M214.9 126v2M214.9 129v1.8h1.4M217.3 130.8h2M220.3 130.8h1.4v2.3M221.7 134.1v2M221.7 137.1v2M167.2 140.5v2M167.2 143.5v2M167.2 146.5v2M167.2 149.5v2M167.2 152.5v2"/>
<path d="M167.2 155.5v2M167.2 158.5v2M221.7 152.1v2.4h2M221.7 140.1v2M221.7 143.1v2M221.7 146.1v2M221.7 149.1v2M221.7 154.5v2.2M221.7 157.8v2M221.7 143.2h1.3M221.7 145.7h2M221.7 148.3h2"/>
<path d="M224 143.2h2M224.7 154.5h2M224.7 145.7h2M224.7 148.3h2M227 143.2h2M230 143.2h2M231.5 152.4v2.1h2M231.5 143.2v2.2M231.5 146.4v2M231.5 149.4v2M231.5 154.5v2.2M231.5 157.8v2"/>
<path d="M231.5 145.7h2M231.5 148.3h2M233 143.2h2M234.5 154.5h2M234.5 145.7h2M234.5 148.3h2M236 143.2h2M239 143.2h2M241.3 154.5h2M241.3 143.2v1.9M241.3 146.1v2.1M241.3 149.1v2"/>
<path d="M241.3 152.1v2M241.3 155.1v2M241.3 158.1v2M241.3 145.7h2M241.3 148.3h2M242 143.2h2M244.3 154.5h2M244.3 145.7h2M244.3 148.3h2M245 143.2h1.3M151.4 172.5h1.4M153.8 172.5h2"/>
<path d="M156.8 172.5h2M159.8 172.5h2M162.8 172.5h2M165.8 172.5h1.4M167.2 178.6v1.4h2.3M167.2 161.5v1.3h1.4M167.2 168.2v2M167.2 171.2v3.4M167.2 175.6v2M169.5 162.8v1.1h-.1l.1 .3v1.1h1.6M169.5 165.3h-2.3v1.9M169.6 162.8h1.5"/>
<path d="M170.6 180h2M173.5 180h2.1M176.5 180h2.1M179.5 180h2M182.5 180h2M185.5 180h2M188.5 180v1.6M188.6 180h1.9M191.6 180h1.9M194.5 180h2.1M197.5 180h2.1M200.5 180h2"/>
<path d="M203.5 180h4.7M209.2 180h2M212.2 180h2.2v1.6M221.7 178.8v2.2h2M221.7 160.8v2M221.7 163.8v2M221.7 166.7v2.1M221.7 172.7v2h2M221.7 175.8v1.9M221.7 172.2h2M223.7 169.7h-2v2.1M224.7 169.7h2"/>
<path d="M224.7 172.2h2M224.7 174.7h2M231.5 178.8v2.2h2M231.5 160.8v2M231.5 163.8v2M231.5 166.7v2.1M231.5 172.7v2h2M231.5 175.8v1.9M231.5 172.2h2M233.5 169.7h-2v2.1M234.5 169.7h2M234.5 172.2h2"/>
<path d="M234.5 174.7h2M241.3 179.1v1.9h2M241.3 161.1v2M241.3 164.1v2M241.3 167.1v2M241.3 170.1v2M241.3 173.1v2M241.3 176.1v2M241.3 169.7h2M241.3 172.2h2M241.3 174.7h2M244.3 169.7h2"/>
<path d="M244.3 172.2h2M244.3 174.7h2M185.5 187.2h1M188.5 185.6v1.6h-1M188.5 182.6v2M208 187.2h1.2M210.2 187.2h2M214.4 185.6v1.6h-1.2M214.4 182.6v2M224.7 181h2M234.5 181h2M244.3 181h2"/>
</g>
<!-- layer: 24V -->
<g fill="none" stroke="#f00" stroke-width=".3">
<path d="M192.6 73v-3.8h-26.1v118M205.8 115.3v-2.3h-5.2v14.7M205.8 113h3v2.3M208.8 120.2v11.3h2.8l.3-.3 .2 .3h8.9v50.8h25.3M221 155.8h.4l.3-.3 .2 .3h4.8M236.5 155.8h-4.8l-.2-.3-.2 .3h-.5v26.5M241.6 155.8l-.3-.3-.2 .3h-.5v26.5M241.6 155.8h4.7M166.5 164h.4l.3-.2 .2 .2h3.7M166.5 161.5h.4l.3-.2 .2 .2h3.7M188.3 180.5l.1-.2 .2 .2M188.3 181l.1-.2 .2 .2"/>
<path d="M188.7 181h4v11.8h3.6M188.7 180.5h4.5v6.7h3.1"/>
</g>
<!-- layer: Fasa -->
<g fill="none" stroke="#f00" stroke-width=".3">
<path d="M200.6 127.7h-33.9l-.3-.2-.2 .2h-.5v44.6M151.4 173.3h15.1M165.7 172.3l-.3 .2 .3 .2M165.7 173l-.3 .3 .3 .2M165.7 173.6v19.2h8.1M165.7 172.8v.2M165.4 181l.3-.3 .2 .3M165.4 181h-.5v9.8h-13.5M165.9 181h.3M166.2 181l.2-.3 .3 .3M166.5 187.2h7.3M166.5 180.5h21.8"/>
<path d="M166.7 181h21.6"/>
</g>
<text font-size="12.6" x="396.5" y="285.3">A3</text>
<g font-size="8.4">
<text x="134.8" y="23.1">PENGAWATAN KOMPONEN DAYA DC</text>
<text x="174.8" y="33.1">PANEL KONTROL</text>
</g>
<g font-size="4.2">
<text x="57.2" y="255.6">KETERANGAN</text>
<text x="300.7" y="261.1">PERANCANGAN BOX PANEL KONTROL</text>
<text x="294.8" y="266.1">UNTUK WELDING ARM MANIPULATOR 6 DOF</text>
<text x="296.4" y="277.3">STR - TEKNIK LISTRIK INDUSTRI</text>
<text x="281.1" y="282.3">SEKOLAH VOKASI UNIVERSITAS DIPONEGORO</text>
<text x="317" y="287.3">SEMARANG</text>
</g>
<g font-size="3.5">
<text x="22.9" y="262.5">No</text>
<text x="41.7" y="262.5">Kabel</text>
<text x="67.3" y="262.5">Warna</text>
<text x="97.5" y="262.5">Simbol</text>
<text x="24.4" y="268.8">1</text>
<text x="31.6" y="268.8">24VDC</text>
<text x="67.4" y="268.8">Merah</text>
<text x="24.3" y="275.2">2</text>
<text x="31.5" y="275.2">Ground</text>
<text x="67.8" y="275.1">Hitam</text>
</g>
<g font-size="2.6">
<text x="269.5" y="244.2">DIGAMBAR</text>
<text x="287.4" y="244.2">: ALFONSUS GIOVANNI MAHENDRA P.</text>
<text x="344.6" y="244.2">NIM</text>
<text x="362.5" y="244.2">: 40040621650042</text>
<text x="269.5" y="251.7">APLIKASI</text>
<text x="287.4" y="251.7">: AUTOCAD 2022</text>
<text x="344.6" y="251.7">TANGGAL</text>
<text x="362.5" y="251.7">: 25 Januari 2025</text>
</g>
</svg>
